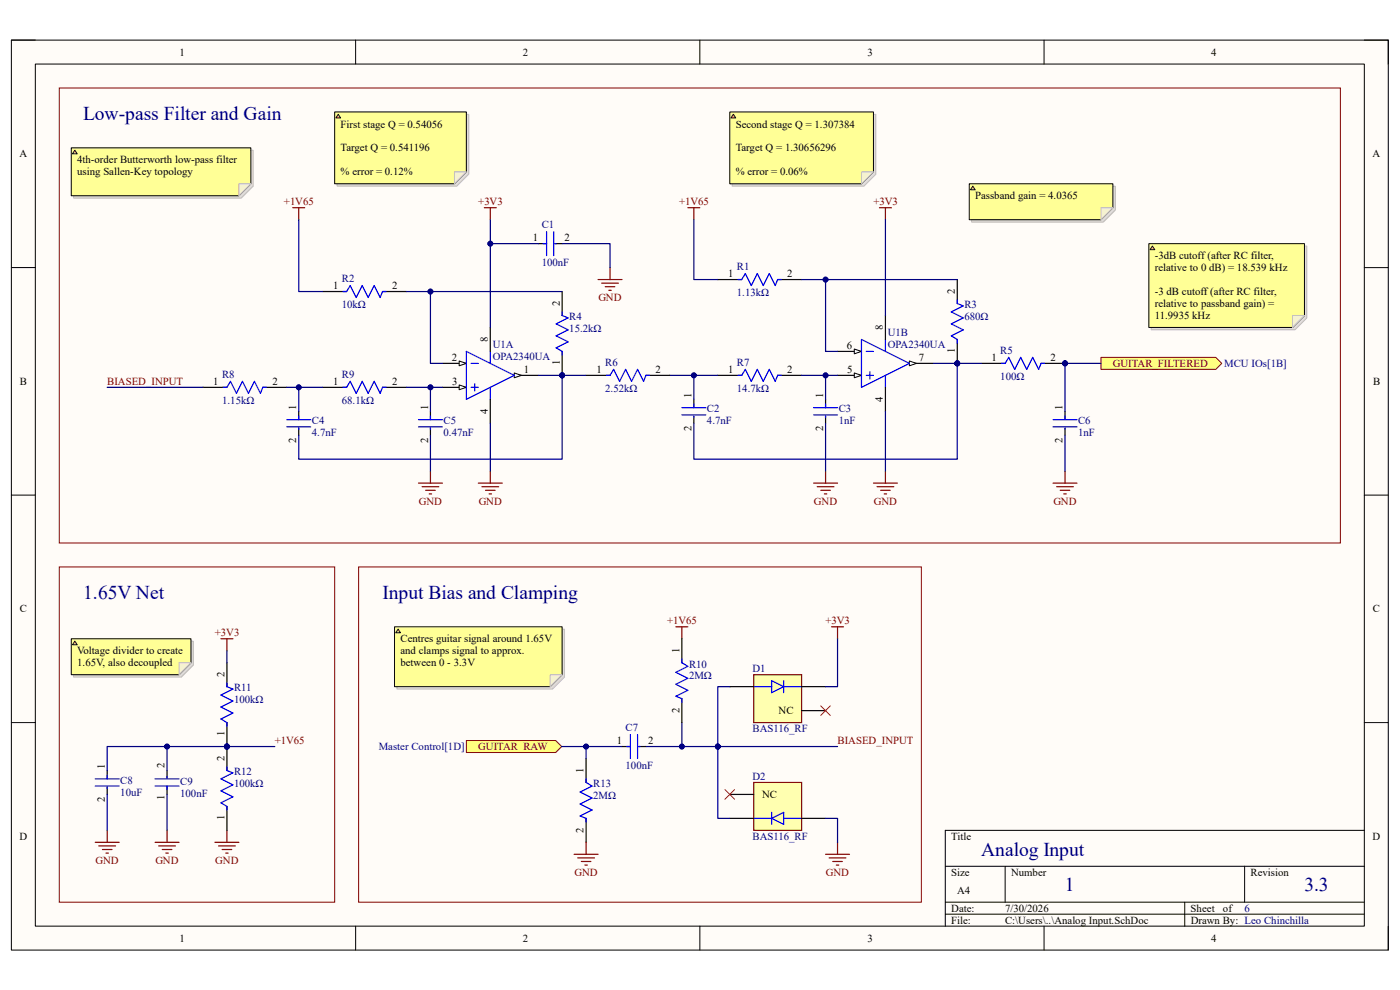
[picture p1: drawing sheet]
<svg xmlns="http://www.w3.org/2000/svg" width="297mm" height="210mm" viewBox="0 0 297 210" stroke-linecap="round" stroke-linejoin="round" font-family="sans-serif">
<path d="M2.4 8.5h292.1v193h-292.1z" fill-rule="evenodd" fill="#fffcf8"/>
<path d="M2.4 8.5h292.1v193h-292.1z" fill="none" stroke="#000" stroke-width=".21"/>
<path d="M7.5 13.6h281.9v182.9h-281.9z" fill-rule="evenodd" fill="#fffcf8"/>
<g fill="none" stroke="#000" stroke-width=".21">
<path d="M2.4 8.5h5.1M7.5 13.6h281.9v182.9h-281.9zM75.4 8.5v5.1M148.5 8.5v5.1M221.5 8.5v5.1M289.4 8.5h5.1v5.1M2.4 56.8h5.1M289.4 56.8h5.1M2.4 105h5.1M289.4 105h5.1M2.4 153.3h5.1M289.4 153.3h5.1"/>
<path d="M289.4 176.1h-88.9v20.4M75.4 196.5v5M148.5 196.5v5M200.5 183.8h88.9M200.5 191.4h88.9M200.5 193.9h88.9M213.2 183.8v7.6M221.5 196.5v5M251.3 191.4v5.1M264 183.8v7.6M294.5 196.5v5"/>
</g>
<path d="M46.9 135.5h2.5M48.1 135.5v2.5M45.6 178.7h5.1M46.4 179.5h3.5M48.1 176.1v2.6M47.1 180.2h2.1M47.9 181h.5" fill="none" stroke="#800000" stroke-width=".25"/>
<path d="M233.6 75.8h24.3l1.3 1.3-1.3 1.3h-24.3z" fill-rule="evenodd" fill="#ffff80"/>
<path d="M12.6 18.7h271.8v96.5h-271.8zM233.6 75.8h24.3l1.3 1.3-1.3 1.3h-24.3zM12.6 120.3h58.4v71.1h-58.4z" fill="none" stroke="#800000" stroke-width=".21"/>
<g fill="none" stroke="#800000" stroke-width=".25">
<path d="M102.7 44.1h2.6M104 44.1v2.5M126.9 59.3h5.1M129.4 56.8v2.5M127.6 60.1h3.6M128.4 60.8h2M129.2 61.6h.5M91.3 99.9v2.6M104 99.9v2.6M88.8 102.5h5.1M89.5 103.3h3.6M90.3 104h2"/>
<path d="M91.1 104.8h.5M101.5 102.5h5.1M102.2 103.3h3.6M103 104h2M103.8 104.8h.5M20.2 178.7h5.1M21 179.5h3.5M22.7 176.1v2.6M32.9 178.7h5.1M33.7 179.5h3.5M35.4 176.1v2.6M21.7 180.2h2.1"/>
<path d="M22.5 181h.5M34.4 180.2h2.1M35.2 181h.5"/>
</g>
<path d="M109.1 79.6h5.1" fill="none" stroke="#000" stroke-width=".25"/>
<path d="M109.1 79.1l1.5 .5-1.5 .5z" fill="#f8fcff"/>
<path d="M109.1 79.1l1.5 .5-1.5 .5z" fill="none" stroke="#000" stroke-width=".21"/>
<path d="M93.9 82.2h5" fill="none" stroke="#000" stroke-width=".25"/>
<path d="M97.4 81.7l1.5 .5-1.5 .5z" fill="#f8fcff"/>
<path d="M97.4 81.7l1.5 .5-1.5 .5z" fill="none" stroke="#000" stroke-width=".21"/>
<path d="M93.9 77.1h5" fill="none" stroke="#000" stroke-width=".25"/>
<path d="M97.4 76.6l1.5 .5-1.5 .5z" fill="#f8fcff"/>
<path d="M97.4 76.6l1.5 .5-1.5 .5z" fill="none" stroke="#000" stroke-width=".21"/>
<path d="M98.9 74.5l10.2 5.1-10.2 5.1zM100 77.1h1.5M104 74.5v2.6M100 82.2h1.5M100.7 81.4v1.5M104 82.2v2.5" fill="none" stroke="#00f" stroke-width=".25"/>
<path d="M104 69.5v5M104 84.7v5.1" fill="none" stroke="#000" stroke-width=".25"/>
<circle cx="48.1" cy="158.4" r=".51" fill="#000080"/>
<circle cx="48.1" cy="158.4" r=".51" fill="none" stroke="#000080" stroke-width=".21"/>
<path d="M48.1 153.3v5.1" fill="none" stroke="#000" stroke-width=".25"/>
<circle cx="48.1" cy="158.4" r=".51" fill="#000080"/>
<circle cx="48.1" cy="158.4" r=".51" fill="none" stroke="#000080" stroke-width=".21"/>
<path d="M48.1 140.6v5.1" fill="none" stroke="#000" stroke-width=".25"/>
<path d="M48.1 144.9v.8l1.3 .5-2.5 1.2 2.5 1.3-2.5 1.3 2.5 1.3-2.5 1.2 1.2 .8v.8" fill="none" stroke="#00f" stroke-width=".25"/>
<circle cx="48.1" cy="158.4" r=".51" fill="#000080"/>
<circle cx="48.1" cy="158.4" r=".51" fill="none" stroke="#000080" stroke-width=".21"/>
<path d="M48.1 158.4v5M48.1 171.1v5" fill="none" stroke="#000" stroke-width=".25"/>
<circle cx="48.1" cy="158.4" r=".51" fill="#000080"/>
<circle cx="48.1" cy="158.4" r=".51" fill="none" stroke="#000080" stroke-width=".21"/>
<g fill="none" stroke="#00f" stroke-width=".25">
<path d="M115.2 51.7h.8M116 49.1v5.1M117.5 49.1v5.1M117.7 51.7h.3M72.8 61.8h.7l.8-1.2 1.3 2.5 1.2-2.5 1.3 2.5 1.3-2.5 1.2 2.5 .6-1.3h.7M47.4 82.2h.7l.8-1.3 1.3 2.5 1.2-2.5 1.3 2.5 1.3-2.5 1.2 2.5 .6-1.2h.7M72.8 82.2h.7l.8-1.3 1.3 2.5 1.2-2.5 1.3 2.5 1.3-2.5 1.2 2.5 .6-1.2h.7M20.2 166.8h5.1M20.2 165.2h5.1M22.7 164.5v.7M22.7 167v.3M32.9 166.8h5.1"/>
<path d="M32.9 165.2h5.1M35.4 164.7v.3M35.4 166.8v.7M48.1 162.7v.7l1.3 .6-2.5 1.2 2.5 1.3-2.5 1.3 2.5 1.2-2.5 1.3 1.2 .8v.7"/>
</g>
<path d="M114.2 51.7h1.8M117.7 51.7h1.6M68.5 61.8h5M81.2 61.8h5M43.1 82.2h5M55.8 82.2h5M68.5 82.2h5M81.2 82.2h5M22.7 163.4v1.8M22.7 167v1.5M35.4 163.4v1.6M35.4 166.8v1.7" fill="none" stroke="#000" stroke-width=".25"/>
<circle cx="119.3" cy="79.6" r=".51" fill="#000080"/>
<circle cx="119.3" cy="79.6" r=".51" fill="none" stroke="#000080" stroke-width=".21"/>
<path d="M119.3 74.5v5.1" fill="none" stroke="#000" stroke-width=".25"/>
<circle cx="119.3" cy="79.6" r=".51" fill="#000080"/>
<circle cx="119.3" cy="79.6" r=".51" fill="none" stroke="#000080" stroke-width=".21"/>
<path d="M119.3 61.8v5.1" fill="none" stroke="#000" stroke-width=".25"/>
<path d="M119.3 66.2v.7l1.2 .5-2.5 1.3 2.5 1.3-2.5 1.2 2.5 1.3-2.5 1.3 1.3 .7v.8" fill="none" stroke="#00f" stroke-width=".25"/>
<circle cx="203.1" cy="77.1" r=".51" fill="#000080"/>
<circle cx="203.1" cy="77.1" r=".51" fill="none" stroke="#000080" stroke-width=".21"/>
<path d="M203.1 72v5.1" fill="none" stroke="#000" stroke-width=".25"/>
<circle cx="203.1" cy="77.1" r=".51" fill="#000080"/>
<circle cx="203.1" cy="77.1" r=".51" fill="none" stroke="#000080" stroke-width=".21"/>
<path d="M152.3 59.3h5.1M165 59.3h5.1M203.1 59.3v5.1M192.9 77.1h5.1" fill="none" stroke="#000" stroke-width=".25"/>
<path d="M156.6 59.3h.8l.7-1.3 1.3 2.6 1.3-2.6 1.2 2.6 1.3-2.6 1.3 2.6 .5-1.3h.7M203.1 63.6v.8l1.3 .5-2.6 1.3 2.6 1.2-2.6 1.3 2.6 1.3-2.6 1.2 1.3 .8v.8" fill="none" stroke="#00f" stroke-width=".25"/>
<g fill="none" stroke="#800000" stroke-width=".25">
<path d="M62.1 44.1h2.5M63.4 44.1v2.5M145.9 44.1h2.6M147.2 44.1v2.5M186.6 44.1h2.5M187.8 44.1v2.5M175.1 99.9v2.6M187.8 99.9v2.6M172.6 102.5h5.1M173.4 103.3h3.5M174.1 104h2.1M174.9 104.8h.5"/>
<path d="M185.3 102.5h5.1M186.1 103.3h3.5M186.8 104h2.1M187.6 104.8h.5"/>
</g>
<path d="M192.9 76.6l1.5 .5-1.5 .5z" fill="#f8fcff"/>
<path d="M192.9 76.6l1.5 .5-1.5 .5z" fill="none" stroke="#000" stroke-width=".21"/>
<path d="M177.7 79.6h5.1" fill="none" stroke="#000" stroke-width=".25"/>
<path d="M181.2 79.1l1.6 .5-1.6 .5z" fill="#f8fcff"/>
<path d="M181.2 79.1l1.6 .5-1.6 .5z" fill="none" stroke="#000" stroke-width=".21"/>
<path d="M177.7 74.5h5.1" fill="none" stroke="#000" stroke-width=".25"/>
<path d="M181.2 74l1.6 .5-1.6 .6z" fill="#f8fcff"/>
<path d="M181.2 74l1.6 .5-1.6 .6z" fill="none" stroke="#000" stroke-width=".21"/>
<path d="M182.8 72l10.1 5.1-10.1 5.1zM183.8 74.5h1.5M183.8 79.6h1.5M184.5 78.9v1.5M187.8 72v2.5M187.8 79.6v2.6" fill="none" stroke="#00f" stroke-width=".25"/>
<path d="M187.8 66.9v5.1M187.8 82.2v5" fill="none" stroke="#000" stroke-width=".25"/>
<path d="M225.9 99.9v2.6M223.4 102.5h5.1M224.2 103.3h3.5M224.9 104h2.1M225.7 104.8h.5" fill="none" stroke="#800000" stroke-width=".25"/>
<circle cx="225.9" cy="77.1" r=".51" fill="#000080"/>
<circle cx="225.9" cy="77.1" r=".51" fill="none" stroke="#000080" stroke-width=".21"/>
<path d="M208.2 77.1h5M220.9 77.1h5" fill="none" stroke="#000" stroke-width=".25"/>
<circle cx="225.9" cy="77.1" r=".51" fill="#000080"/>
<circle cx="225.9" cy="77.1" r=".51" fill="none" stroke="#000080" stroke-width=".21"/>
<g fill="none" stroke="#00f" stroke-width=".25">
<path d="M128.7 79.6h.7l.8-1.2 1.3 2.5 1.2-2.5 1.3 2.5 1.3-2.5 1.2 2.5 .5-1.3h.8M156.6 79.6h.8l.7-1.2 1.3 2.5 1.3-2.5 1.2 2.5 1.3-2.5 1.3 2.5 .5-1.3h.7M212.5 77.1h.7l.8-1.3 1.3 2.6 1.2-2.6 1.3 2.6 1.3-2.6 1.3 2.6 .5-1.3h.7M60.8 89h5.1M60.8 90.6h5.1M63.4 88.3v.7M63.4 90.8v.3M88.8 89h5.1M88.8 90.6h5.1M91.3 88.3v.7M91.3 90.8v.3M144.7 86.5h5"/>
<path d="M144.7 88h5M147.2 85.7v.8M147.2 88.3v.2M172.6 86.5h5.1M172.6 88h5.1M175.1 85.7v.8M175.1 88.3v.2M223.4 89h5.1M223.4 90.6h5.1M225.9 88.3v.7M225.9 90.8v.3"/>
</g>
<g fill="none" stroke="#000" stroke-width=".25">
<path d="M124.3 79.6h5.1M137 79.6h5.1M152.3 79.6h5.1M165 79.6h5.1M63.4 87.2v1.8M63.4 90.8v1.5M91.3 87.2v1.8M91.3 90.8v1.5M147.2 84.7v1.8M147.2 88.3v1.5M175.1 84.7v1.8M175.1 88.3v1.5"/>
<path d="M225.9 87.2v1.8M225.9 90.8v1.5"/>
</g>
<path d="M76.1 120.3h119.4v71.1h-119.4z" fill="none" stroke="#800000" stroke-width=".21"/>
<path d="M143.4 133h2.5M144.7 133v2.5" fill="none" stroke="#800000" stroke-width=".25"/>
<path d="M98.9 157.1h19l1.3 1.3-1.3 1.2h-19z" fill-rule="evenodd" fill="#ffff80"/>
<path d="M98.9 157.1h19l1.3 1.3-1.3 1.2h-19z" fill="none" stroke="#800000" stroke-width=".21"/>
<path d="M159.9 166h10.2v10.1h-10.2z" fill-rule="evenodd" fill="#ffffb0"/>
<path d="M159.9 166h10.2v10.1h-10.2z" fill="none" stroke="#800000" stroke-width=".25"/>
<path d="M159.9 173.6h3.8M163.7 173.6l2.6-1.3v2.6zM163.7 172.3v2.6M166.3 173.6h3.8" fill="none" stroke="#00f" stroke-width=".25"/>
<path d="M154.8 168.5h5.1M154.8 173.6h5.1M170.1 173.6h5" fill="none" stroke="#000" stroke-width=".25"/>
<path d="M159.9 143.1h10.2v10.2h-10.2z" fill-rule="evenodd" fill="#ffffb0"/>
<g fill="none" stroke="#800000" stroke-width=".25">
<path d="M176.4 133h2.6M177.7 133v2.5M159.9 143.1h10.2v10.2h-10.2zM124.3 178.7v2.5M177.7 178.7v2.5M121.8 181.2h5.1M122.6 182h3.5M123.3 182.8h2.1M124.1 183.5h.5M175.1 181.2h5.1M175.9 182h3.6M176.7 182.8h2"/>
<path d="M177.4 183.5h.5"/>
</g>
<path d="M159.9 145.7h3.8M163.7 144.4l2.5 1.3-2.5 1.2zM166.2 144.4v2.5M166.2 145.7h3.9M124.3 165.2v.8l1.3 .8-2.5 1.2 2.5 1.3-2.5 1.3 2.5 1.2-2.5 1.3 1.2 .5v.8" fill="none" stroke="#00f" stroke-width=".25"/>
<path d="M154.8 145.7h5.1M170.1 145.7h5M170.1 150.7h5M124.3 160.9v5.1M124.3 173.6v5.1" fill="none" stroke="#000" stroke-width=".25"/>
<path d="M174.1 149.7l2.1 2.1M176.2 149.7l-2.1 2.1M153.8 167.5l2 2M155.8 167.5l-2 2" fill="none" stroke="#f00" stroke-width=".21"/>
<path d="M48.1 138v2.6M48.1 158.4h10.2" fill="none" stroke="#000080" stroke-width=".25"/>
<circle cx="48.1" cy="158.4" r=".51" fill="#000080"/>
<circle cx="48.1" cy="158.4" r=".51" fill="none" stroke="#000080" stroke-width=".21"/>
<path d="M86.2 82.2h5.1v5M104 89.8v10.1" fill="none" stroke="#000080" stroke-width=".25"/>
<circle cx="91.3" cy="82.2" r=".51" fill="#000080"/>
<circle cx="91.3" cy="82.2" r=".51" fill="none" stroke="#000080" stroke-width=".21"/>
<path d="M91.3 82.2h2.6" fill="none" stroke="#000080" stroke-width=".25"/>
<circle cx="91.3" cy="82.2" r=".51" fill="#000080"/>
<circle cx="91.3" cy="82.2" r=".51" fill="none" stroke="#000080" stroke-width=".21"/>
<path d="M104 46.6v22.9" fill="none" stroke="#000080" stroke-width=".25"/>
<circle cx="104" cy="51.7" r=".51" fill="#000080"/>
<circle cx="104" cy="51.7" r=".51" fill="none" stroke="#000080" stroke-width=".21"/>
<path d="M119.3 51.7h10.1v5.1M114.2 79.6h5.1M22.7 168.5v7.6M35.4 168.5v7.6" fill="none" stroke="#000080" stroke-width=".25"/>
<circle cx="119.3" cy="79.6" r=".51" fill="#000080"/>
<circle cx="119.3" cy="79.6" r=".51" fill="none" stroke="#000080" stroke-width=".21"/>
<path d="M91.3 92.3v7.6M48.1 158.4h-25.4v5" fill="none" stroke="#000080" stroke-width=".25"/>
<circle cx="48.1" cy="158.4" r=".51" fill="#000080"/>
<circle cx="48.1" cy="158.4" r=".51" fill="none" stroke="#000080" stroke-width=".21"/>
<circle cx="35.4" cy="158.4" r=".51" fill="#000080"/>
<circle cx="35.4" cy="158.4" r=".51" fill="none" stroke="#000080" stroke-width=".21"/>
<path d="M104 51.7h10.2" fill="none" stroke="#000080" stroke-width=".25"/>
<circle cx="104" cy="51.7" r=".51" fill="#000080"/>
<circle cx="104" cy="51.7" r=".51" fill="none" stroke="#000080" stroke-width=".21"/>
<path d="M119.3 61.8h-28v15.3h2.6" fill="none" stroke="#000080" stroke-width=".25"/>
<circle cx="91.3" cy="61.8" r=".51" fill="#000080"/>
<circle cx="91.3" cy="61.8" r=".51" fill="none" stroke="#000080" stroke-width=".21"/>
<path d="M63.4 46.6v15.2h5.1M86.2 61.8h5.1" fill="none" stroke="#000080" stroke-width=".25"/>
<circle cx="91.3" cy="61.8" r=".51" fill="#000080"/>
<circle cx="91.3" cy="61.8" r=".51" fill="none" stroke="#000080" stroke-width=".21"/>
<path d="M170.1 79.6h5v5.1" fill="none" stroke="#000080" stroke-width=".25"/>
<circle cx="175.1" cy="79.6" r=".51" fill="#000080"/>
<circle cx="175.1" cy="79.6" r=".51" fill="none" stroke="#000080" stroke-width=".21"/>
<path d="M175.1 79.6h2.6" fill="none" stroke="#000080" stroke-width=".25"/>
<circle cx="175.1" cy="79.6" r=".51" fill="#000080"/>
<circle cx="175.1" cy="79.6" r=".51" fill="none" stroke="#000080" stroke-width=".21"/>
<path d="M198 77.1h5.1" fill="none" stroke="#000080" stroke-width=".25"/>
<circle cx="203.1" cy="77.1" r=".51" fill="#000080"/>
<circle cx="203.1" cy="77.1" r=".51" fill="none" stroke="#000080" stroke-width=".21"/>
<path d="M203.1 59.3h-28v15.2h2.6" fill="none" stroke="#000080" stroke-width=".25"/>
<circle cx="175.1" cy="59.3" r=".51" fill="#000080"/>
<circle cx="175.1" cy="59.3" r=".51" fill="none" stroke="#000080" stroke-width=".21"/>
<path d="M170.1 59.3h5" fill="none" stroke="#000080" stroke-width=".25"/>
<circle cx="175.1" cy="59.3" r=".51" fill="#000080"/>
<circle cx="175.1" cy="59.3" r=".51" fill="none" stroke="#000080" stroke-width=".21"/>
<path d="M119.3 79.6v17.8h-55.9v-5.1" fill="none" stroke="#000080" stroke-width=".25"/>
<circle cx="119.3" cy="79.6" r=".51" fill="#000080"/>
<circle cx="119.3" cy="79.6" r=".51" fill="none" stroke="#000080" stroke-width=".21"/>
<path d="M203.1 77.1v20.3h-55.9v-7.6M175.1 89.8v10.1M187.8 87.2v12.7" fill="none" stroke="#000080" stroke-width=".25"/>
<circle cx="203.1" cy="77.1" r=".51" fill="#000080"/>
<circle cx="203.1" cy="77.1" r=".51" fill="none" stroke="#000080" stroke-width=".21"/>
<path d="M225.9 77.1h7.7M225.9 92.3v7.6" fill="none" stroke="#000080" stroke-width=".25"/>
<circle cx="225.9" cy="77.1" r=".51" fill="#000080"/>
<circle cx="225.9" cy="77.1" r=".51" fill="none" stroke="#000080" stroke-width=".21"/>
<path d="M225.9 77.1v10.1" fill="none" stroke="#000080" stroke-width=".25"/>
<circle cx="225.9" cy="77.1" r=".51" fill="#000080"/>
<circle cx="225.9" cy="77.1" r=".51" fill="none" stroke="#000080" stroke-width=".21"/>
<path d="M60.8 82.2h2.6v5" fill="none" stroke="#000080" stroke-width=".25"/>
<circle cx="63.4" cy="82.2" r=".51" fill="#000080"/>
<circle cx="63.4" cy="82.2" r=".51" fill="none" stroke="#000080" stroke-width=".21"/>
<path d="M63.4 82.2h5.1" fill="none" stroke="#000080" stroke-width=".25"/>
<circle cx="63.4" cy="82.2" r=".51" fill="#000080"/>
<circle cx="63.4" cy="82.2" r=".51" fill="none" stroke="#000080" stroke-width=".21"/>
<path d="M147.2 79.6h5.1" fill="none" stroke="#000080" stroke-width=".25"/>
<circle cx="147.2" cy="79.6" r=".51" fill="#000080"/>
<circle cx="147.2" cy="79.6" r=".51" fill="none" stroke="#000080" stroke-width=".21"/>
<path d="M147.2 46.6v12.7h5.1M119.2 158.4h12.8" fill="none" stroke="#000080" stroke-width=".25"/>
<circle cx="124.3" cy="158.4" r=".51" fill="#000080"/>
<circle cx="124.3" cy="158.4" r=".51" fill="none" stroke="#000080" stroke-width=".21"/>
<path d="M144.7 153.3v5.1" fill="none" stroke="#000080" stroke-width=".25"/>
<circle cx="144.7" cy="158.4" r=".51" fill="#000080"/>
<circle cx="144.7" cy="158.4" r=".51" fill="none" stroke="#000080" stroke-width=".21"/>
<path d="M35.4 158.4v5" fill="none" stroke="#000080" stroke-width=".25"/>
<circle cx="35.4" cy="158.4" r=".51" fill="#000080"/>
<circle cx="35.4" cy="158.4" r=".51" fill="none" stroke="#000080" stroke-width=".21"/>
<path d="M177.7 135.5v10.2h-2.6M152.3 158.4h25.4M175.1 173.6h2.6v5.1" fill="none" stroke="#000080" stroke-width=".25"/>
<circle cx="152.3" cy="158.4" r=".51" fill="#000080"/>
<circle cx="152.3" cy="158.4" r=".51" fill="none" stroke="#000080" stroke-width=".21"/>
<path d="M119.3 79.6h5M22.7 82.2h20.4" fill="none" stroke="#000080" stroke-width=".25"/>
<circle cx="119.3" cy="79.6" r=".51" fill="#000080"/>
<circle cx="119.3" cy="79.6" r=".51" fill="none" stroke="#000080" stroke-width=".21"/>
<path d="M142.1 79.6h5.1v5.1" fill="none" stroke="#000080" stroke-width=".25"/>
<circle cx="147.2" cy="79.6" r=".51" fill="#000080"/>
<circle cx="147.2" cy="79.6" r=".51" fill="none" stroke="#000080" stroke-width=".21"/>
<path d="M203.1 77.1h5.1" fill="none" stroke="#000080" stroke-width=".25"/>
<circle cx="203.1" cy="77.1" r=".51" fill="#000080"/>
<circle cx="203.1" cy="77.1" r=".51" fill="none" stroke="#000080" stroke-width=".21"/>
<path d="M152.3 158.4v15.2h2.5" fill="none" stroke="#000080" stroke-width=".25"/>
<circle cx="152.3" cy="158.4" r=".51" fill="#000080"/>
<circle cx="152.3" cy="158.4" r=".51" fill="none" stroke="#000080" stroke-width=".21"/>
<path d="M137 158.4h15.3" fill="none" stroke="#000080" stroke-width=".25"/>
<circle cx="144.7" cy="158.4" r=".51" fill="#000080"/>
<circle cx="144.7" cy="158.4" r=".51" fill="none" stroke="#000080" stroke-width=".21"/>
<circle cx="152.3" cy="158.4" r=".51" fill="#000080"/>
<circle cx="152.3" cy="158.4" r=".51" fill="none" stroke="#000080" stroke-width=".21"/>
<path d="M154.8 145.7h-2.5v12.7" fill="none" stroke="#000080" stroke-width=".25"/>
<circle cx="152.3" cy="158.4" r=".51" fill="#000080"/>
<circle cx="152.3" cy="158.4" r=".51" fill="none" stroke="#000080" stroke-width=".21"/>
<path d="M124.3 158.4v2.5" fill="none" stroke="#000080" stroke-width=".25"/>
<circle cx="124.3" cy="158.4" r=".51" fill="#000080"/>
<circle cx="124.3" cy="158.4" r=".51" fill="none" stroke="#000080" stroke-width=".21"/>
<path d="M144.7 135.5v5.1M132 158.4h1.7M135.5 158.4h1.5M144.7 148.2v5.1" fill="none" stroke="#000" stroke-width=".25"/>
<path d="M144.7 139.8v.8l1.2 .8-2.5 1.2 2.5 1.3-2.5 1.3 2.5 1.2-2.5 1.3 1.3 .5v.8M133 158.4h.7M133.7 155.8v5.1M135.3 155.8v5.1M135.5 158.4h.3" fill="none" stroke="#00f" stroke-width=".25"/>
<path d="M187.8 46.6v20.3" fill="none" stroke="#000080" stroke-width=".25"/>
<path d="M15.6 136h25.4v5.1l-2.5 2.5h-22.9z" fill-rule="evenodd" fill="#e0ddd7"/>
<path d="M15.6 136h25.4v5.1l-2.5 2.5h-22.9z" fill="none" stroke="#bfbdba" stroke-width=".21"/>
<path d="M15.1 135.5h25.4v5.1l-2.5 2.5h-22.9z" fill-rule="evenodd" fill="#ffff96"/>
<path d="M15.1 135.5h25.4v5.1l-2.5 2.5h-22.9z" fill="none" stroke="#000" stroke-width=".21"/>
<path d="M38 140.6h2.5l-2.5 2.5z" fill="#f2f0d8"/>
<path d="M38 140.6h2.5l-2.5 2.5z" fill="none" stroke="#bfbdba" stroke-width=".21"/>
<path d="M15.9 136l.5 .8h-1z" fill="#ffcc78"/>
<path d="M15.9 136l.5 .8h-1z" fill="none" stroke="#300" stroke-width=".21"/>
<path d="M71.5 24.3h27.9v12.7l-2.5 2.5h-25.4z" fill-rule="evenodd" fill="#e0ddd7"/>
<path d="M71.5 24.3h27.9v12.7l-2.5 2.5h-25.4z" fill="none" stroke="#bfbdba" stroke-width=".21"/>
<path d="M71 23.7h27.9v12.7l-2.5 2.6h-25.4z" fill-rule="evenodd" fill="#ffff96"/>
<path d="M71 23.7h27.9v12.7l-2.5 2.6h-25.4z" fill="none" stroke="#000" stroke-width=".21"/>
<path d="M96.4 36.4h2.5l-2.5 2.6z" fill="#f2f0d8"/>
<path d="M96.4 36.4h2.5l-2.5 2.6z" fill="none" stroke="#bfbdba" stroke-width=".21"/>
<path d="M71.8 24.3l.5 .7h-1.1z" fill="#ffcc78"/>
<path d="M71.8 24.3l.5 .7h-1.1z" fill="none" stroke="#300" stroke-width=".21"/>
<path d="M15.6 31.9h38.1v7.6l-2.5 2.5h-35.6z" fill-rule="evenodd" fill="#e0ddd7"/>
<path d="M15.6 31.9h38.1v7.6l-2.5 2.5h-35.6z" fill="none" stroke="#bfbdba" stroke-width=".21"/>
<path d="M15.1 31.4h38.1v7.6l-2.5 2.5h-35.6z" fill-rule="evenodd" fill="#ffff96"/>
<path d="M15.1 31.4h38.1v7.6l-2.5 2.5h-35.6z" fill="none" stroke="#000" stroke-width=".21"/>
<path d="M50.7 39h2.5l-2.5 2.5z" fill="#f2f0d8"/>
<path d="M50.7 39h2.5l-2.5 2.5z" fill="none" stroke="#bfbdba" stroke-width=".21"/>
<path d="M15.9 31.9l.5 .7h-1z" fill="#ffcc78"/>
<path d="M15.9 31.9l.5 .7h-1z" fill="none" stroke="#300" stroke-width=".21"/>
<path d="M155.3 24.3h30.5v12.7l-2.5 2.5h-28z" fill-rule="evenodd" fill="#e0ddd7"/>
<path d="M155.3 24.3h30.5v12.7l-2.5 2.5h-28z" fill="none" stroke="#bfbdba" stroke-width=".21"/>
<path d="M154.8 23.7h30.5v12.7l-2.5 2.6h-28z" fill-rule="evenodd" fill="#ffff96"/>
<path d="M154.8 23.7h30.5v12.7l-2.5 2.6h-28z" fill="none" stroke="#000" stroke-width=".21"/>
<path d="M182.8 36.4h2.5l-2.5 2.6z" fill="#f2f0d8"/>
<path d="M182.8 36.4h2.5l-2.5 2.6z" fill="none" stroke="#bfbdba" stroke-width=".21"/>
<path d="M155.6 24.3l.5 .7h-1z" fill="#ffcc78"/>
<path d="M155.6 24.3l.5 .7h-1z" fill="none" stroke="#300" stroke-width=".21"/>
<path d="M244.2 52.2h33.1v15.2l-2.6 2.6h-30.5z" fill-rule="evenodd" fill="#e0ddd7"/>
<path d="M244.2 52.2h33.1v15.2l-2.6 2.6h-30.5z" fill="none" stroke="#bfbdba" stroke-width=".21"/>
<path d="M243.7 51.7h33v15.2l-2.5 2.6h-30.5z" fill-rule="evenodd" fill="#ffff96"/>
<path d="M243.7 51.7h33v15.2l-2.5 2.6h-30.5z" fill="none" stroke="#000" stroke-width=".21"/>
<path d="M274.2 66.9h2.5l-2.5 2.6z" fill="#f2f0d8"/>
<path d="M274.2 66.9h2.5l-2.5 2.6z" fill="none" stroke="#bfbdba" stroke-width=".21"/>
<path d="M244.5 52.2l.5 .8h-1z" fill="#ffcc78"/>
<path d="M244.5 52.2l.5 .8h-1z" fill="none" stroke="#300" stroke-width=".21"/>
<path d="M206.1 39.5h30.5v5.1l-2.5 2.5h-28z" fill-rule="evenodd" fill="#e0ddd7"/>
<path d="M206.1 39.5h30.5v5.1l-2.5 2.5h-28z" fill="none" stroke="#bfbdba" stroke-width=".21"/>
<path d="M205.6 39h30.5v5.1l-2.5 2.5h-28z" fill-rule="evenodd" fill="#ffff96"/>
<path d="M205.6 39h30.5v5.1l-2.5 2.5h-28z" fill="none" stroke="#000" stroke-width=".21"/>
<path d="M233.6 44.1h2.5l-2.5 2.5z" fill="#f2f0d8"/>
<path d="M233.6 44.1h2.5l-2.5 2.5z" fill="none" stroke="#bfbdba" stroke-width=".21"/>
<path d="M206.4 39.5l.5 .8h-1z" fill="#ffcc78"/>
<path d="M206.4 39.5l.5 .8h-1z" fill="none" stroke="#300" stroke-width=".21"/>
<path d="M84.2 133.5h35.6v10.1l-2.6 2.6h-33z" fill-rule="evenodd" fill="#e0ddd7"/>
<path d="M84.2 133.5h35.6v10.1l-2.6 2.6h-33z" fill="none" stroke="#bfbdba" stroke-width=".21"/>
<path d="M83.7 133h35.6v10.1l-2.6 2.6h-33z" fill-rule="evenodd" fill="#ffff96"/>
<path d="M83.7 133h35.6v10.1l-2.6 2.6h-33z" fill="none" stroke="#000" stroke-width=".21"/>
<path d="M116.7 143.1h2.6l-2.6 2.6z" fill="#f2f0d8"/>
<path d="M116.7 143.1h2.6l-2.6 2.6z" fill="none" stroke="#bfbdba" stroke-width=".21"/>
<path d="M84.5 133.5l.5 .7h-1z" fill="#ffcc78"/>
<path d="M84.5 133.5l.5 .7h-1z" fill="none" stroke="#300" stroke-width=".21"/>
<g font-size="4.1" fill="#000080">
<text x="17.7" y="25.4">Low-pass Filter and Gain</text>
<text x="17.7" y="127">1.65V Net</text>
<text x="81.2" y="127">Input Bias and Clamping</text>
<text x="208.2" y="181.6">Analog Input</text>
<text x="225.9" y="189">1</text>
<text x="276.8" y="189">3.3</text>
</g>
<g font-size="2.3">
<text x="38.1" y="11.8">1</text>
<text x="110.9" y="11.8">2</text>
<text x="184" y="11.8">3</text>
<text x="256.9" y="11.8">4</text>
<text x="72.3" y="27.1">First stage Q = 0.54056</text>
<text x="156.1" y="27.1">Second stage Q = 1.307384</text>
<text x="4.1" y="33.4">A</text>
<text x="16.4" y="34.7">4th-order Butterworth low-pass filter</text>
<text x="72.3" y="32.1">Target Q = 0.541196</text>
<text x="156.1" y="32.1">Target Q = 1.30656296</text>
<text x="291.2" y="33.4">A</text>
<text x="16.4" y="37.2">using Sallen-Key topology</text>
<text x="72.3" y="37.2">% error = 0.12%</text>
<text x="156.1" y="37.2">% error = 0.06%</text>
<text x="206.9" y="42.3">Passband gain = 4.0365</text>
<text x="113.1" y="51.2">1</text>
<text x="119.8" y="51.2">2</text>
<text x="154.5" y="58.8">1</text>
<text x="167" y="58.8">2</text>
<text x="245" y="55">-3dB cutoff (after RC filter,</text>
<text x="245" y="57.5">relative to 0 dB) = 18.539 kHz</text>
<text x="70.7" y="61.3">1</text>
<text x="83.2" y="61.3">2</text>
<text x="118.7" y="64.9" transform="rotate(-90 118.7 64.9)">2</text>
<text x="202.6" y="62.4" transform="rotate(-90 202.6 62.4)">2</text>
<text x="245" y="62.6">-3 dB cutoff (after RC filter,</text>
<text x="245" y="65.2">relative to passband gain) =</text>
<text x="187.3" y="70" transform="rotate(-90 187.3 70)">8</text>
<text x="245" y="67.7">11.9935 kHz</text>
<text x="95.8" y="76.6">2</text>
<text x="103.5" y="72.5" transform="rotate(-90 103.5 72.5)">8</text>
<text x="118.7" y="77.4" transform="rotate(-90 118.7 77.4)">1</text>
<text x="179.7" y="74">6</text>
<text x="194.9" y="76.6">7</text>
<text x="202.6" y="74.9" transform="rotate(-90 202.6 74.9)">1</text>
<text x="210.4" y="76.6">1</text>
<text x="222.9" y="76.6">2</text>
<text x="4.2" y="81.7">B</text>
<text x="45.3" y="81.7">1</text>
<text x="57.8" y="81.7">2</text>
<text x="70.7" y="81.7">1</text>
<text x="83.2" y="81.7">2</text>
<text x="95.9" y="81.7">3</text>
<text x="111.1" y="79.1">1</text>
<text x="126.5" y="79.1">1</text>
<text x="139.1" y="79.1">2</text>
<text x="154.5" y="79.1">1</text>
<text x="167" y="79.1">2</text>
<text x="179.7" y="79.1">5</text>
<text x="291.3" y="81.7">B</text>
<text x="62.9" y="87" transform="rotate(-90 62.9 87)">1</text>
<text x="90.8" y="87" transform="rotate(-90 90.8 87)">1</text>
<text x="103.5" y="87.8" transform="rotate(-90 103.5 87.8)">4</text>
<text x="146.7" y="84.5" transform="rotate(-90 146.7 84.5)">1</text>
<text x="174.6" y="84.5" transform="rotate(-90 174.6 84.5)">1</text>
<text x="187.3" y="85.3" transform="rotate(-90 187.3 85.3)">4</text>
<text x="225.4" y="87" transform="rotate(-90 225.4 87)">1</text>
<text x="62.9" y="93.9" transform="rotate(-90 62.9 93.9)">2</text>
<text x="90.8" y="93.9" transform="rotate(-90 90.8 93.9)">2</text>
<text x="146.7" y="91.4" transform="rotate(-90 146.7 91.4)">2</text>
<text x="174.6" y="91.4" transform="rotate(-90 174.6 91.4)">2</text>
<text x="225.4" y="93.9" transform="rotate(-90 225.4 93.9)">2</text>
<text x="4.2" y="129.9">C</text>
<text x="291.3" y="129.9">C</text>
<text x="85" y="136.3">Centres guitar signal around 1.65V</text>
<text x="16.4" y="138.8">Voltage divider to create</text>
<text x="16.4" y="141.4">1.65V, also decoupled</text>
<text x="47.6" y="143.6" transform="rotate(-90 47.6 143.6)">2</text>
<text x="85" y="138.8">and clamps signal to approx.</text>
<text x="85" y="141.4">between 0 - 3.3V</text>
<text x="144.1" y="138.6" transform="rotate(-90 144.1 138.6)">1</text>
<text x="144.1" y="151.3" transform="rotate(-90 144.1 151.3)">2</text>
<text x="165.2" y="151.5">NC</text>
<text x="47.6" y="161.4" transform="rotate(-90 47.6 161.4)">2</text>
<text x="47.6" y="156.2" transform="rotate(-90 47.6 156.2)">1</text>
<text x="130.9" y="157.9">1</text>
<text x="137.5" y="157.9">2</text>
<text x="22.2" y="163.2" transform="rotate(-90 22.2 163.2)">1</text>
<text x="34.9" y="162.9" transform="rotate(-90 34.9 162.9)">2</text>
<text x="123.8" y="164" transform="rotate(-90 123.8 164)">1</text>
<text x="22.2" y="170.1" transform="rotate(-90 22.2 170.1)">2</text>
<text x="34.9" y="169.6" transform="rotate(-90 34.9 169.6)">1</text>
<text x="47.6" y="173.9" transform="rotate(-90 47.6 173.9)">1</text>
<text x="161.7" y="169.3">NC</text>
<text x="4.1" y="178.2">D</text>
<text x="123.8" y="176.7" transform="rotate(-90 123.8 176.7)">2</text>
<text x="201.8" y="178.2">Title</text>
<text x="291.2" y="178.2">D</text>
<text x="201.8" y="185.8">Size</text>
<text x="214.5" y="185.8">Number</text>
<text x="265.3" y="185.8">Revision</text>
<text x="203.1" y="189.6">A4</text>
<text x="201.8" y="193.4">Date:</text>
<text x="201.8" y="196">File:</text>
<text x="213.2" y="196">C:\Users\..\Analog Input.SchDoc</text>
<text x="213.2" y="193.4">7/30/2026</text>
<text x="252.6" y="193.4">Sheet</text>
<text x="252.6" y="196">Drawn By: Leo Chinchilla</text>
<text x="259.5" y="193.4">of</text>
<text x="38.1" y="199.8">1</text>
<text x="110.9" y="199.8">2</text>
<text x="184" y="199.8">3</text>
<text x="256.9" y="199.8">4</text>
</g>
<g font-size="2.3" fill="#800000">
<text x="60.2" y="43.6">+1V65</text>
<text x="101.5" y="43.6">+3V3</text>
<text x="144.1" y="43.6">+1V65</text>
<text x="185.3" y="43.6">+3V3</text>
<text x="127" y="63.9">GND</text>
<text x="236.1" y="77.9">GUITAR_FILTERED</text>
<text x="22.7" y="81.7">BIASED_INPUT</text>
<text x="88.9" y="107.1">GND</text>
<text x="101.6" y="107.1">GND</text>
<text x="172.7" y="107.1">GND</text>
<text x="185.4" y="107.1">GND</text>
<text x="223.5" y="107.1">GND</text>
<text x="45.6" y="135">+3V3</text>
<text x="141.5" y="132.5">+1V65</text>
<text x="175.1" y="132.5">+3V3</text>
<text x="58.3" y="157.9">+1V65</text>
<text x="101.5" y="159.1">GUITAR_RAW</text>
<text x="177.7" y="157.9">BIASED_INPUT</text>
<text x="20.3" y="183.3">GND</text>
<text x="33" y="183.3">GND</text>
<text x="45.7" y="183.3">GND</text>
<text x="121.9" y="185.8">GND</text>
<text x="175.2" y="185.8">GND</text>
</g>
<g font-size="2.3" fill="#000080">
<text x="114.9" y="48.4">C1</text>
<text x="72.5" y="59.8">R2</text>
<text x="114.9" y="56.5">100nF</text>
<text x="156.3" y="57.3">R1</text>
<text x="72.5" y="65.4">10kΩ</text>
<text x="156.3" y="62.9">1.13kΩ</text>
<text x="204.6" y="65.4">R3</text>
<text x="120.8" y="67.9">R4</text>
<text x="120.8" y="70.5">15.2kΩ</text>
<text x="188.3" y="71.2">U1B</text>
<text x="204.6" y="67.9">680Ω</text>
<text x="104.5" y="73.8">U1A</text>
<text x="104.5" y="76.3">OPA2340UA</text>
<text x="128.4" y="77.6">R6</text>
<text x="156.3" y="77.6">R7</text>
<text x="188.3" y="73.8">OPA2340UA</text>
<text x="212.2" y="75.1">R5</text>
<text x="259.7" y="77.9">MCU IOs[1B]</text>
<text x="47.1" y="80.1">R8</text>
<text x="72.5" y="80.1">R9</text>
<text x="128.4" y="83.2">2.52kΩ</text>
<text x="156.3" y="83.2">14.7kΩ</text>
<text x="212.2" y="80.6">100Ω</text>
<text x="47.1" y="85.7">1.15kΩ</text>
<text x="72.5" y="85.7">68.1kΩ</text>
<text x="150" y="87.5">C2</text>
<text x="177.9" y="87.5">C3</text>
<text x="66.2" y="90">C4</text>
<text x="66.2" y="92.6">4.7nF</text>
<text x="94.1" y="90">C5</text>
<text x="94.1" y="92.6">0.47nF</text>
<text x="150" y="90">4.7nF</text>
<text x="177.9" y="90">1nF</text>
<text x="228.7" y="90">C6</text>
<text x="228.7" y="92.6">1nF</text>
<text x="146.2" y="141.6">R10</text>
<text x="159.6" y="142.6">D1</text>
<text x="49.7" y="146.7">R11</text>
<text x="49.7" y="149.2">100kΩ</text>
<text x="146.2" y="144.1">2MΩ</text>
<text x="132.7" y="155.1">C7</text>
<text x="159.6" y="155.3">BAS116_RF</text>
<text x="80.3" y="159.1">Master Control[1D]</text>
<text x="25.5" y="166.2">C8</text>
<text x="38.2" y="166.5">C9</text>
<text x="49.7" y="164.5">R12</text>
<text x="49.7" y="167">100kΩ</text>
<text x="125.9" y="167">R13</text>
<text x="132.7" y="163.2">100nF</text>
<text x="159.6" y="165.5">D2</text>
<text x="25.5" y="168.8">10uF</text>
<text x="38.2" y="169">100nF</text>
<text x="125.9" y="169.5">2MΩ</text>
<text x="159.6" y="178.2">BAS116_RF</text>
<text x="264" y="193.4">6</text>
</g>
</svg>
